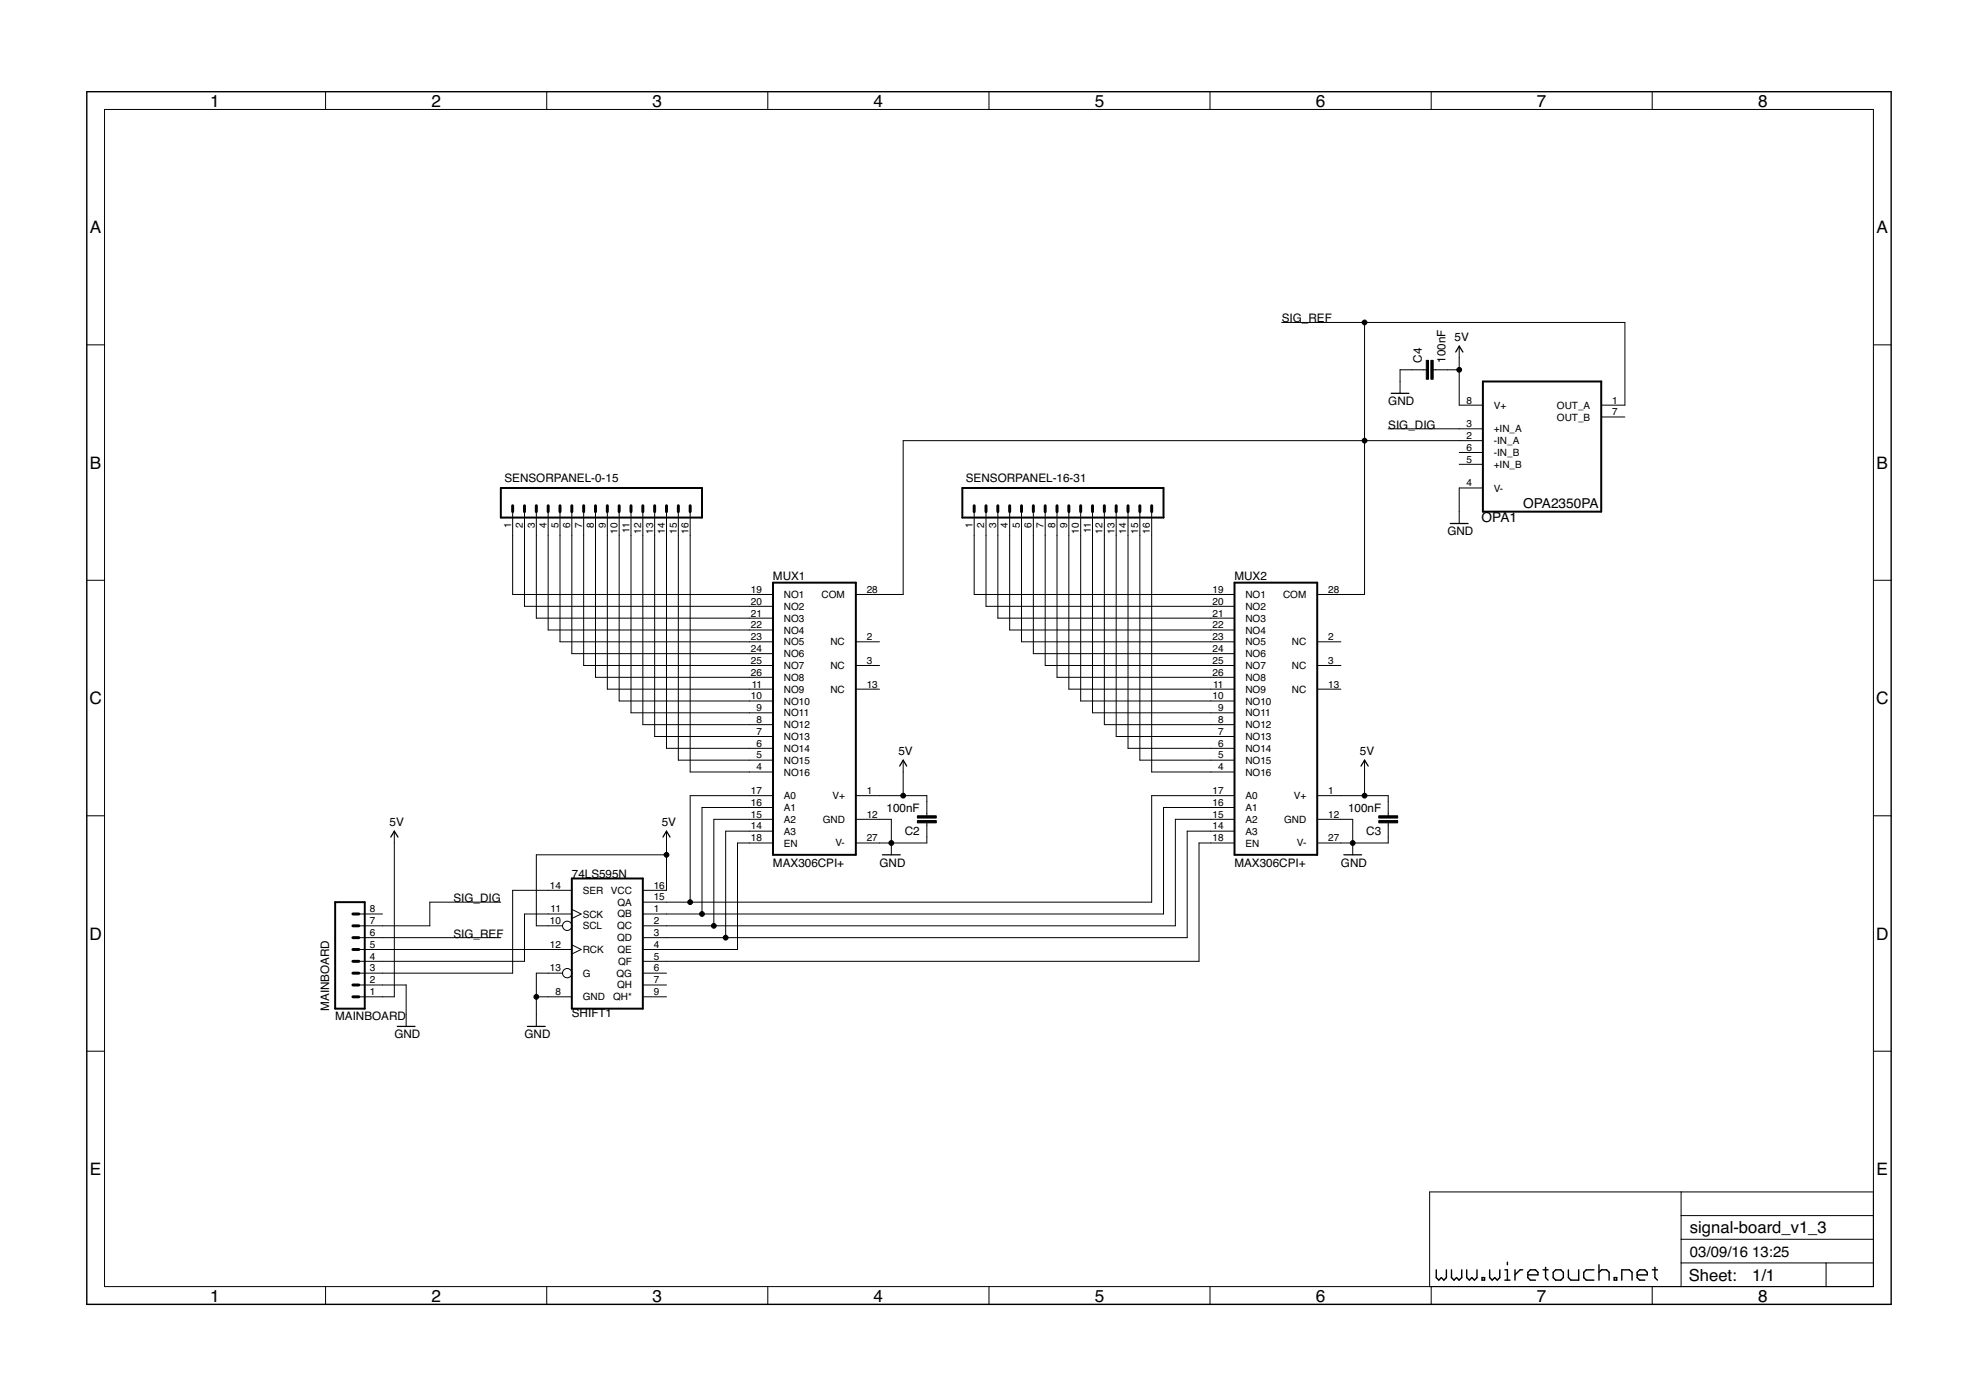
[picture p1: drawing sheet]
<svg xmlns="http://www.w3.org/2000/svg" width="297mm" height="210mm" viewBox="0 0 297 210" stroke-linecap="round" stroke-linejoin="round" font-family="sans-serif">
<g fill="none" stroke="#000" stroke-width=".21">
<path d="M13 13.8h271.1v182.2h-271.1zM215.8 190.8v1.2l.4 .3 .4-.3 .3 .3 .4-.3v-1.2M218.1 190.8v1.2l.4 .3 .3-.3 .4 .3 .4-.3v-1.2M220.4 190.8v1.2l.4 .3 .3-.3 .4 .3 .4-.3v-1.2M222.7 192h.4v.3h-.4zM223.8 190.8v1.2l.4 .3 .4-.3 .4 .3 .3-.3v-1.2M226.1 192.3h.8M226.1 190.8h.4v1.5M226.5 189.7v.3M227.6 190.8v1.5M228.8 190.8h-.4l-.8 .8M229.6 191.6h1.5v-.4l-.4-.4h-.8l-.3 .4v.8l.3 .3h.8"/>
<path d="M231.8 190.8h.8M232.2 190.4v1.6l.4 .3M233.4 191.2l.3-.4h.8l.4 .4v.8l-.4 .3h-.8l-.3-.3zM235.6 190.8v1.2l.4 .3h1.2v-1.5M239.5 190.8h-1.2l-.3 .4v.8l.3 .3h1.2M240.2 191.2l.4-.4h.8l.4 .4v1.1M240.2 190v2.3M242.5 192h.4v.3h-.4zM243.7 192.3v-1.5h1.1l.4 .4v1.1M246 191.6h1.5v-.4l-.4-.4h-.7l-.4 .4v.8l.4 .3h.7M248.3 190.8h.7M248.6 190.4v1.6l.4 .3"/>
</g>
<path d="M209 59.1h2.7M218.7 52.9l.5-.9 .6 .9M217.9 78.7h2.7M135.2 115.1l.5-.9 .5 .9M204.5 115.1l.5-.9 .6 .9M58.7 125.8l.5-.9 .6 .9M99.6 125.8l.5-.9 .6 .9M132.6 128.4h2.7M201.9 128.4h2.7M59.7 154.2h2.7M79.2 154.2h2.7" fill="none" stroke="#000" stroke-width=".19"/>
<g fill="none" stroke="#000" stroke-width=".15">
<path d="M15.7 16.4h265.8v176.9h-265.8zM48.9 13.8v2.6M82.1 13.8v2.6M115.4 13.8v2.6M148.6 13.8v2.6M181.8 13.8v2.6M215 13.8v2.6M248.2 13.8v2.6M13 51.8h2.7M192.6 48.5h51.5v12.4h-3.5M205 48.5v40.8h-7.1M214.3 55.6h-3.9v3.5"/>
<path d="M215.3 55.6h3.9M219.2 52v8.9h3.6M281.5 51.8h2.6M77 76.9v12.4h39.1M78.8 76.9v14.2h37.3M80.6 76.9v16h35.5M82.4 76.9v17.8h33.7M84.1 76.9v19.5h32M85.9 76.9v21.3h30.2M87.7 76.9v23.1h28.4M89.5 76.9v24.9h26.6M91.2 76.9v26.6h24.9"/>
<path d="M93 76.9v28.4h23.1M94.8 76.9v30.2h21.3M96.6 76.9v32h19.5M98.4 76.9v33.8h17.7M100.1 76.9v35.5h16M101.9 76.9v37.3h14.2M103.7 76.9v39.1h12.4M146.4 76.9v12.4h39.1M148.1 76.9v14.2h37.4M149.9 76.9v16h35.6M151.7 76.9v17.8h33.8M153.5 76.9v19.5h32"/>
<path d="M155.3 76.9v21.3h30.2M157 76.9v23.1h28.5M158.8 76.9v24.9h26.7M160.6 76.9v26.6h24.9M162.4 76.9v28.4h23.1M164.1 76.9v30.2h21.4M165.9 76.9v32h19.6M167.7 76.9v33.8h17.8M169.5 76.9v35.5h16M171.3 76.9v37.3h14.2M173 76.9v39.1h12.5M208.6 64.4h14.2"/>
<path d="M219.2 68h3.6M219.2 69.8h3.6M222.8 66.2h-87.1v23.1h-7.1M222.8 73.3h-3.6v5.4M240.6 62.7h3.5M13 87.2h2.7M128.6 96.4h3.5M128.6 100h3.5M197.9 96.4h3.6M197.9 100h3.6M281.5 87.2h2.6M116.1 119.5h-12.4v16.1"/>
<path d="M128.6 119.5h10.7v3.1M128.6 103.5h3.5M135.7 114.2v5.3M185.5 119.5h-12.5v16.1h-76.4M197.9 119.5h10.7v3.1M197.9 103.5h3.6M205 114.2v5.3M13 122.6h2.7M53.9 137.3h3.6M59.2 124.9v24.9h-5.3M75.2 135.6h-10.6v3.5h-10.7M85.9 137.3h-7.1v7.1h-24.9"/>
<path d="M85.9 133.8h-8.9v12.4h-23.1M85.9 136.6l1.4 .7-1.4 .7M100.1 128.4h-19.5v10.7h3.9M100.1 124.9v8.9h-3.5M116.1 126.7h-5.3v16h-14.2M116.1 121.3h-10.6v16M116.1 123.1h-8.8v16M116.1 124.9h-7.1v16M128.6 123.1h5.3v5.3M139.3 123.6v3.1h-10.7M185.5 121.3h-10.7v16h-78.2M185.5 123.1h-8.9v16h-80"/>
<path d="M185.5 124.9h-7.1v16h-81.8M185.5 126.7h-5.4v17.7h-83.5M197.9 123.1h5.3v5.3M208.6 123.6v3.1h-10.7M281.5 122.6h2.6M13 157.9h2.7M53.9 140.9h21.3M53.9 142.7h32M53.9 148h7.1v6.2M80.6 149.8h5.3M84.5 146.2h-3.9v8M85.9 142l1.4 .7-1.4 .6"/>
<path d="M96.6 146.2h3.5M96.6 148h3.5M96.6 149.8h3.5M281.5 157.9h2.6M252.6 179.1v14.2M281.5 179.1h-66.7v14.2M48.9 193.3v2.7M82.1 193.3v2.7M115.4 193.3v2.7M148.6 193.3v2.7M181.8 193.3v2.7M215 193.3v2.7"/>
<path d="M248.2 193.3v2.7M252.6 189.8h28.9M252.6 186.2h28.9M252.6 182.6h28.9M274.4 189.8v3.5"/>
<circle cx="85.2" cy="139.1" r=".7"/>
<circle cx="85.2" cy="146.2" r=".7"/>
</g>
<path d="M222.8 57.3h17.8v19.6h-17.8zM75.2 73.3h30.3v4.5h-30.3zM144.6 73.3h30.2v4.5h-30.2zM116.1 87.5h12.5v40.9h-12.5zM185.5 87.5h12.4v40.9h-12.4zM50.4 135.6h4.4v16h-4.4zM85.9 132h10.7v19.6h-10.7z" fill="none" stroke="#000" stroke-width=".3"/>
<g fill="none" stroke="#000" stroke-width=".44">
<path d="M77 76v.9M78.8 76v.9M80.6 76v.9M82.4 76v.9M84.1 76v.9M85.9 76v.9M87.7 76v.9M89.5 76v.9M91.2 76v.9M93 76v.9M94.8 76v.9M96.6 76v.9"/>
<path d="M98.4 76v.9M100.1 76v.9M101.9 76v.9M103.7 76v.9M146.4 76v.9M148.1 76v.9M149.9 76v.9M151.7 76v.9M153.5 76v.9M155.3 76v.9M157 76v.9M158.8 76v.9"/>
<path d="M160.6 76v.9M162.4 76v.9M164.1 76v.9M165.9 76v.9M167.7 76v.9M169.5 76v.9M171.3 76v.9M173 76v.9M53 139.1h.9M53 137.3h.9M53 146.2h.9M53 148h.9"/>
<path d="M53 149.8h.9M53 142.7h.9M53 144.4h.9M53 140.9h.9"/>
</g>
<path d="M214.3 54.1h.3v2.9h-.3zM215 54.1h.3v2.9h-.3zM137.8 122.6h2.9v.3h-2.9zM137.8 123.3h2.9v.3h-2.9zM207.2 122.6h2.8v.3h-2.8zM207.2 123.3h2.8v.3h-2.8z" fill="#000" stroke="#000" stroke-width=".15"/>
<g fill="#000" stroke="#000" stroke-width=".15">
<circle cx="205" cy="48.5" r=".36"/>
<circle cx="219.2" cy="55.6" r=".36"/>
<circle cx="205" cy="66.2" r=".36"/>
<circle cx="135.7" cy="119.5" r=".36"/>
<circle cx="205" cy="119.5" r=".36"/>
<circle cx="100.1" cy="128.4" r=".36"/>
<circle cx="103.7" cy="135.6" r=".36"/>
<circle cx="105.5" cy="137.3" r=".36"/>
<circle cx="107.3" cy="139.1" r=".36"/>
<circle cx="133.9" cy="126.7" r=".36"/>
<circle cx="203.2" cy="126.7" r=".36"/>
<circle cx="80.6" cy="149.8" r=".36"/>
<circle cx="109" cy="140.9" r=".36"/>
</g>
<g font-size="2.6">
<text x="31.6" y="16">1</text>
<text x="64.8" y="16">2</text>
<text x="98" y="16">3</text>
<text x="131.3" y="16">4</text>
<text x="164.5" y="16">5</text>
<text x="197.7" y="16">6</text>
<text x="230.9" y="16">7</text>
<text x="264.1" y="16">8</text>
<text x="13.5" y="35">A</text>
<text x="282" y="35">A</text>
<text x="13.5" y="70.4">B</text>
<text x="282" y="70.4">B</text>
<text x="13.4" y="105.8">C</text>
<text x="281.9" y="105.8">C</text>
<text x="13.4" y="141.2">D</text>
<text x="281.9" y="141.2">D</text>
<text x="13.5" y="176.5">E</text>
<text x="282" y="176.5">E</text>
<text x="31.6" y="195.6">1</text>
<text x="64.8" y="195.6">2</text>
<text x="98" y="195.6">3</text>
<text x="131.3" y="195.6">4</text>
<text x="164.5" y="195.6">5</text>
<text x="197.7" y="195.6">6</text>
<text x="230.9" y="195.6">7</text>
<text x="264.1" y="195.6">8</text>
</g>
<g font-size="2.5">
<text x="253.9" y="185.3">signal-board_v1_3</text>
<text x="253.7" y="192.5">Sheet:</text>
<text x="263.3" y="192.4">1/1</text>
</g>
<g font-size="2.2">
<text x="253.9" y="188.9">03/09/16</text>
<text x="263.3" y="188.9">13:25</text>
</g>
<g font-size="2.1">
<text x="228.9" y="76.4">OPA2350PA</text>
<text x="222.6" y="78.5">OPA1</text>
</g>
<g font-size="1.8">
<text x="192.6" y="48.4">SIG_REF</text>
<text x="218.5" y="51.3">5V</text>
<text x="213.7" y="54.5" transform="rotate(-90 213.7 54.5)">C4</text>
<text x="217.2" y="54.5" transform="rotate(-90 217.2 54.5)">100nF</text>
<text x="208.6" y="60.9">GND</text>
<text x="208.6" y="64.4">SIG_DIG</text>
<text x="75.8" y="72.4">SENSORPANEL-0-15</text>
<text x="145.1" y="72.4">SENSORPANEL-16-31</text>
<text x="217.5" y="80.4">GND</text>
<text x="116.1" y="87.1">MUX1</text>
<text x="185.5" y="87.1">MUX2</text>
<text x="135" y="113.5">5V</text>
<text x="204.3" y="113.5">5V</text>
<text x="58.5" y="124.2">5V</text>
<text x="99.4" y="124.2">5V</text>
<text x="133.2" y="122">100nF</text>
<text x="135.9" y="125.5">C2</text>
<text x="202.5" y="122">100nF</text>
<text x="205.3" y="125.5">C3</text>
<text x="85.9" y="132">74LS595N</text>
<text x="116.1" y="130.2">MAX306CPI+</text>
<text x="132.1" y="130.2">GND</text>
<text x="185.5" y="130.2">MAX306CPI+</text>
<text x="201.5" y="130.2">GND</text>
<text x="68.1" y="135.5">SIG_DIG</text>
<text x="68.1" y="140.9">SIG_REF</text>
<text x="49.5" y="151.9" transform="rotate(-90 49.5 151.9)">MAINBOARD</text>
<text x="50.4" y="153.3">MAINBOARD</text>
<text x="59.3" y="156">GND</text>
<text x="78.8" y="156">GND</text>
<text x="85.9" y="152.9">SHIFT1</text>
</g>
<g font-size="1.5">
<text x="220.3" y="60.6">8</text>
<text x="220.3" y="64.2">3</text>
<text x="220.3" y="66">2</text>
<text x="224.4" y="61.4">V+</text>
<text x="224.4" y="65">+IN_A</text>
<text x="233.9" y="61.4">OUT_A</text>
<text x="233.9" y="63.2">OUT_B</text>
<text x="242.2" y="60.6">1</text>
<text x="242.2" y="62.4">7</text>
<text x="220.3" y="67.7">6</text>
<text x="220.3" y="69.5">5</text>
<text x="224.4" y="66.8">-IN_A</text>
<text x="224.4" y="68.5">-IN_B</text>
<text x="224.4" y="70.3">+IN_B</text>
<text x="220.3" y="73.1">4</text>
<text x="224.4" y="73.9">V-</text>
<text x="76.8" y="79.3" transform="rotate(-90 76.8 79.3)">1</text>
<text x="78.6" y="79.3" transform="rotate(-90 78.6 79.3)">2</text>
<text x="80.3" y="79.3" transform="rotate(-90 80.3 79.3)">3</text>
<text x="82.1" y="79.3" transform="rotate(-90 82.1 79.3)">4</text>
<text x="83.9" y="79.3" transform="rotate(-90 83.9 79.3)">5</text>
<text x="85.7" y="79.3" transform="rotate(-90 85.7 79.3)">6</text>
<text x="87.4" y="79.3" transform="rotate(-90 87.4 79.3)">7</text>
<text x="89.2" y="79.3" transform="rotate(-90 89.2 79.3)">8</text>
<text x="91" y="79.3" transform="rotate(-90 91 79.3)">9</text>
<text x="92.8" y="80.2" transform="rotate(-90 92.8 80.2)">10</text>
<text x="94.6" y="80.1" transform="rotate(-90 94.6 80.1)">11</text>
<text x="96.3" y="80.2" transform="rotate(-90 96.3 80.2)">12</text>
<text x="98.1" y="80.2" transform="rotate(-90 98.1 80.2)">13</text>
<text x="99.9" y="80.2" transform="rotate(-90 99.9 80.2)">14</text>
<text x="101.7" y="80.2" transform="rotate(-90 101.7 80.2)">15</text>
<text x="103.4" y="80.2" transform="rotate(-90 103.4 80.2)">16</text>
<text x="146.1" y="79.3" transform="rotate(-90 146.1 79.3)">1</text>
<text x="147.9" y="79.3" transform="rotate(-90 147.9 79.3)">2</text>
<text x="149.7" y="79.3" transform="rotate(-90 149.7 79.3)">3</text>
<text x="151.4" y="79.3" transform="rotate(-90 151.4 79.3)">4</text>
<text x="153.2" y="79.3" transform="rotate(-90 153.2 79.3)">5</text>
<text x="155" y="79.3" transform="rotate(-90 155 79.3)">6</text>
<text x="156.8" y="79.3" transform="rotate(-90 156.8 79.3)">7</text>
<text x="158.6" y="79.3" transform="rotate(-90 158.6 79.3)">8</text>
<text x="160.3" y="79.3" transform="rotate(-90 160.3 79.3)">9</text>
<text x="162.1" y="80.2" transform="rotate(-90 162.1 80.2)">10</text>
<text x="163.9" y="80.1" transform="rotate(-90 163.9 80.1)">11</text>
<text x="165.7" y="80.2" transform="rotate(-90 165.7 80.2)">12</text>
<text x="167.4" y="80.2" transform="rotate(-90 167.4 80.2)">13</text>
<text x="169.2" y="80.2" transform="rotate(-90 169.2 80.2)">14</text>
<text x="171" y="80.2" transform="rotate(-90 171 80.2)">15</text>
<text x="172.8" y="80.2" transform="rotate(-90 172.8 80.2)">16</text>
<text x="112.8" y="89.1">19</text>
<text x="117.8" y="89.9">NO1</text>
<text x="123.4" y="89.9">COM</text>
<text x="130.2" y="89.1">28</text>
<text x="182.2" y="89.1">19</text>
<text x="187.1" y="89.9">NO1</text>
<text x="192.8" y="89.9">COM</text>
<text x="199.6" y="89.1">28</text>
<text x="112.8" y="90.9">20</text>
<text x="112.8" y="92.6">21</text>
<text x="112.8" y="94.4">22</text>
<text x="117.8" y="91.6">NO2</text>
<text x="117.8" y="93.4">NO3</text>
<text x="117.8" y="95.2">NO4</text>
<text x="182.2" y="90.9">20</text>
<text x="182.2" y="92.6">21</text>
<text x="182.2" y="94.4">22</text>
<text x="187.1" y="91.6">NO2</text>
<text x="187.1" y="93.4">NO3</text>
<text x="187.1" y="95.2">NO4</text>
<text x="112.8" y="96.2">23</text>
<text x="112.8" y="98">24</text>
<text x="112.8" y="99.7">25</text>
<text x="112.8" y="101.5">26</text>
<text x="117.8" y="97">NO5</text>
<text x="117.8" y="98.7">NO6</text>
<text x="117.8" y="100.5">NO7</text>
<text x="124.8" y="97">NC</text>
<text x="124.8" y="100.5">NC</text>
<text x="130.2" y="96.2">2</text>
<text x="130.2" y="99.7">3</text>
<text x="182.2" y="96.2">23</text>
<text x="182.2" y="98">24</text>
<text x="182.2" y="99.7">25</text>
<text x="182.2" y="101.5">26</text>
<text x="187.1" y="97">NO5</text>
<text x="187.1" y="98.7">NO6</text>
<text x="187.1" y="100.5">NO7</text>
<text x="194.1" y="97">NC</text>
<text x="194.1" y="100.5">NC</text>
<text x="199.6" y="96.2">2</text>
<text x="199.6" y="99.7">3</text>
<text x="112.8" y="105.1">10</text>
<text x="112.9" y="103.3">11</text>
<text x="113.7" y="106.9">9</text>
<text x="117.8" y="102.3">NO8</text>
<text x="117.8" y="104.1">NO9</text>
<text x="117.8" y="105.9">NO10</text>
<text x="117.8" y="107.6">NO11</text>
<text x="124.8" y="104.1">NC</text>
<text x="130.2" y="103.3">13</text>
<text x="182.2" y="105.1">10</text>
<text x="182.3" y="103.3">11</text>
<text x="183" y="106.9">9</text>
<text x="187.1" y="102.3">NO8</text>
<text x="187.1" y="104.1">NO9</text>
<text x="187.1" y="105.9">NO10</text>
<text x="187.1" y="107.6">NO11</text>
<text x="194.1" y="104.1">NC</text>
<text x="199.6" y="103.3">13</text>
<text x="113.7" y="108.6">8</text>
<text x="113.7" y="110.4">7</text>
<text x="113.7" y="112.2">6</text>
<text x="113.7" y="114">5</text>
<text x="117.8" y="109.4">NO12</text>
<text x="117.8" y="111.2">NO13</text>
<text x="117.8" y="113">NO14</text>
<text x="183" y="108.6">8</text>
<text x="183" y="110.4">7</text>
<text x="183" y="112.2">6</text>
<text x="183" y="114">5</text>
<text x="187.1" y="109.4">NO12</text>
<text x="187.1" y="111.2">NO13</text>
<text x="187.1" y="113">NO14</text>
<text x="112.8" y="119.3">17</text>
<text x="113.7" y="115.7">4</text>
<text x="117.8" y="114.7">NO15</text>
<text x="117.8" y="116.5">NO16</text>
<text x="130.2" y="119.3">1</text>
<text x="182.2" y="119.3">17</text>
<text x="183" y="115.7">4</text>
<text x="187.1" y="114.7">NO15</text>
<text x="187.1" y="116.5">NO16</text>
<text x="199.6" y="119.3">1</text>
<text x="112.8" y="121.1">16</text>
<text x="112.8" y="122.9">15</text>
<text x="112.8" y="124.6">14</text>
<text x="117.8" y="120.1">A0</text>
<text x="117.8" y="121.9">A1</text>
<text x="117.8" y="123.6">A2</text>
<text x="117.8" y="125.4">A3</text>
<text x="123.6" y="123.6">GND</text>
<text x="125.1" y="120.1">V+</text>
<text x="130.2" y="122.9">12</text>
<text x="182.2" y="121.1">16</text>
<text x="182.2" y="122.9">15</text>
<text x="182.2" y="124.6">14</text>
<text x="187.1" y="120.1">A0</text>
<text x="187.1" y="121.9">A1</text>
<text x="187.1" y="123.6">A2</text>
<text x="187.1" y="125.4">A3</text>
<text x="192.9" y="123.6">GND</text>
<text x="194.4" y="120.1">V+</text>
<text x="199.6" y="122.9">12</text>
<text x="112.8" y="126.4">18</text>
<text x="117.8" y="127.2">EN</text>
<text x="125.5" y="127.2">V-</text>
<text x="130.2" y="126.4">27</text>
<text x="182.2" y="126.4">18</text>
<text x="187.1" y="127.2">EN</text>
<text x="194.9" y="127.2">V-</text>
<text x="199.6" y="126.4">27</text>
<text x="55.6" y="137.1">8</text>
<text x="82.6" y="133.5">14</text>
<text x="82.7" y="137.1">11</text>
<text x="87.6" y="137.9">SCK</text>
<text x="87.6" y="134.3">SER</text>
<text x="91.8" y="134.3">VCC</text>
<text x="92.8" y="137.8">QB</text>
<text x="92.8" y="136.1">QA</text>
<text x="98.2" y="137.1">1</text>
<text x="98.2" y="135.3">15</text>
<text x="98.2" y="133.5">16</text>
<text x="55.6" y="142.4">5</text>
<text x="55.6" y="140.6">6</text>
<text x="55.6" y="138.9">7</text>
<text x="82.6" y="138.9">10</text>
<text x="82.6" y="142.4">12</text>
<text x="87.6" y="139.6">SCL</text>
<text x="87.6" y="143.2">RCK</text>
<text x="92.7" y="139.6">QC</text>
<text x="92.7" y="141.4">QD</text>
<text x="92.8" y="143.2">QE</text>
<text x="98.2" y="138.9">2</text>
<text x="98.2" y="140.6">3</text>
<text x="98.2" y="142.4">4</text>
<text x="55.6" y="149.5">1</text>
<text x="55.6" y="147.7">2</text>
<text x="55.6" y="146">3</text>
<text x="55.6" y="144.2">4</text>
<text x="82.6" y="146">13</text>
<text x="83.5" y="149.5">8</text>
<text x="87.6" y="146.7">G</text>
<text x="92.6" y="146.7">QG</text>
<text x="92.7" y="148.5">QH</text>
<text x="92.9" y="145">QF</text>
<text x="98.2" y="144.2">5</text>
<text x="98.2" y="146">6</text>
<text x="98.2" y="147.7">7</text>
<text x="98.2" y="149.5">9</text>
<text x="87.6" y="150.3">GND</text>
<text x="92.1" y="150.3">QH*</text>
</g>
</svg>
